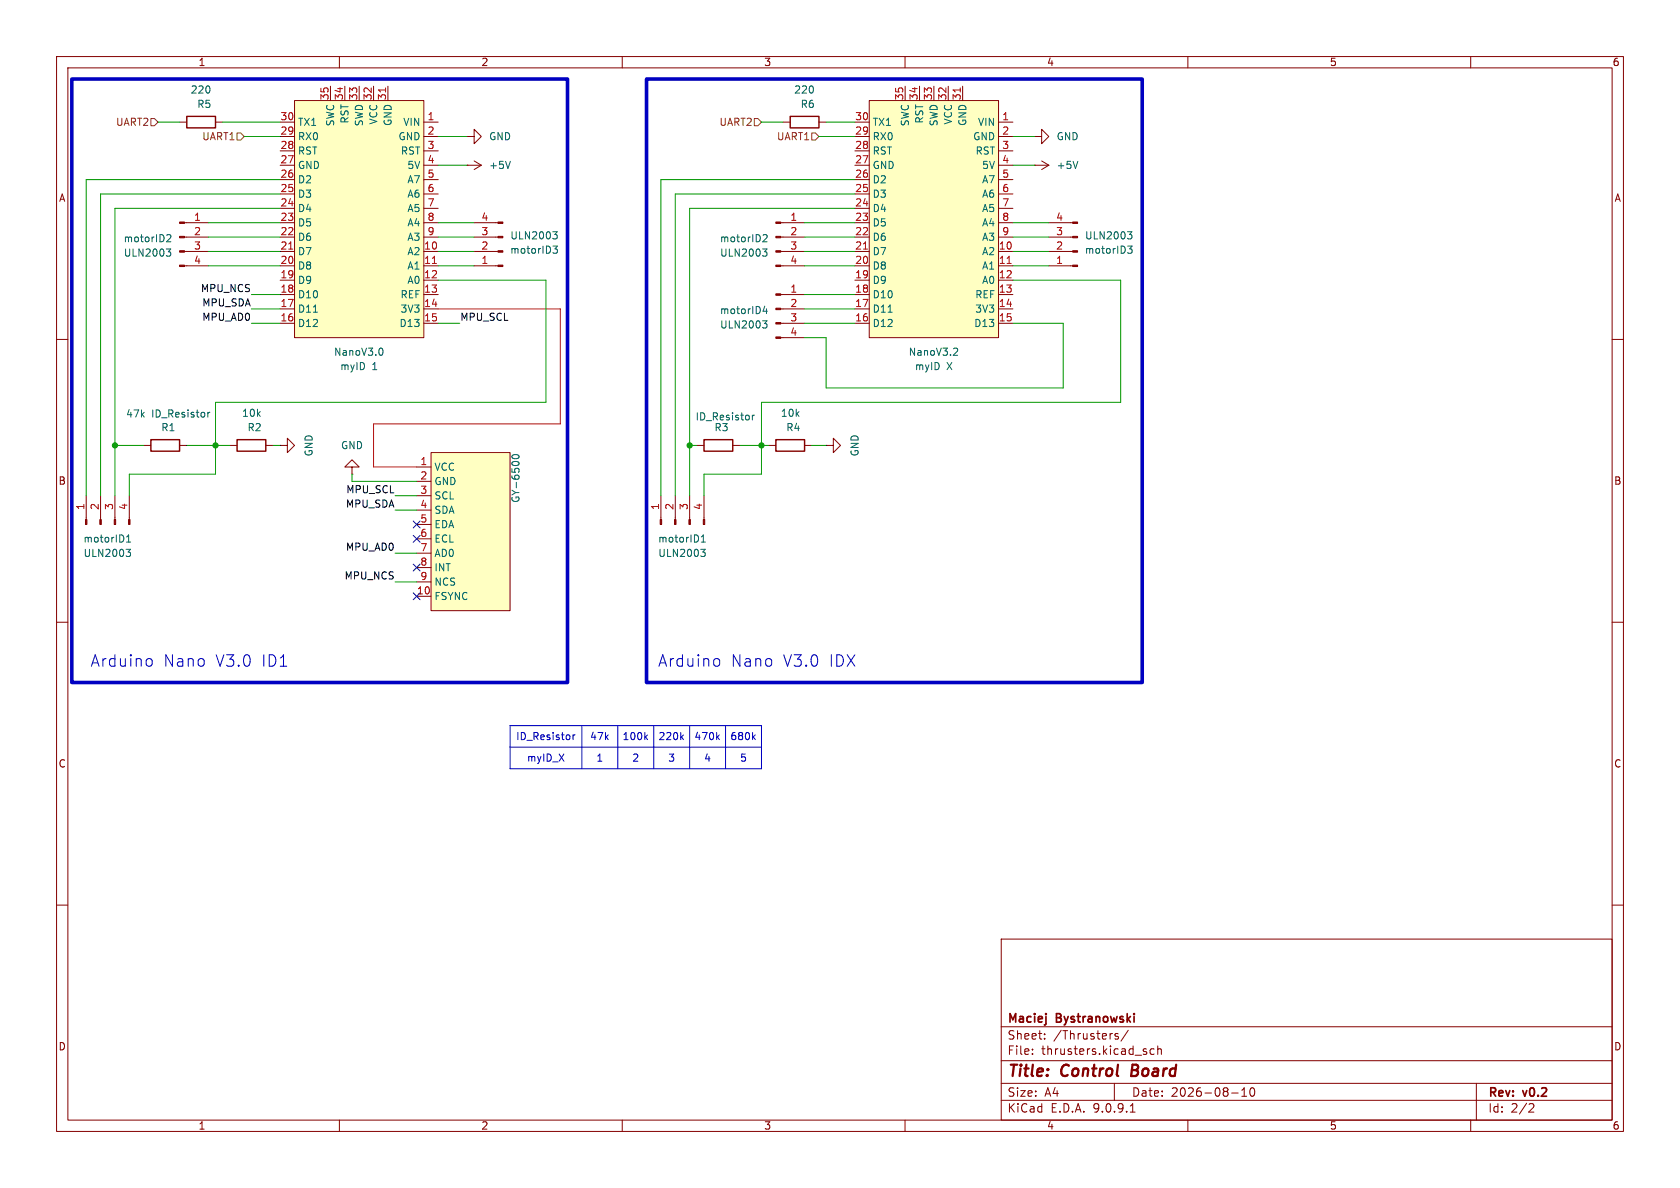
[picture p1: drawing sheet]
<svg xmlns="http://www.w3.org/2000/svg" width="297mm" height="210mm" viewBox="0 0 297 210" stroke-linecap="round" stroke-linejoin="round" font-family="sans-serif">
<g fill="none" stroke="#840000" stroke-width=".18">
<path d="M10 10h277v190h-277zM12 12h273v186h-273zM60 10v2M110 10v2M160 10v2M210 10v2M260 10v2M182.9 24.1h1.2v-1.2l1.3 1.2-1.3 1.3v-1.3M182.9 24.1h.1M10 60h2M285 60h2M10 110h2"/>
<path d="M285 110h2M10 160h2M177 166h108v32h-108zM285 160h2M60 198v2M110 198v2M160 198v2M177 194.5h108M177 191.5h108M177 187.5h108M177 181.5h108M182.5 186.3v.1"/>
<path d="M182.5 185.5v.1M184.7 183.6v.1M184.7 182.8v.1M197 191.5v3M197.7 182.8l-.4-.1-.2 .2 .1 .2 .5 .2v.3h-.6M199.5 182.1l-1.3 2M199.8 196.6h.9M200 195.5l.2-.4v1.5M202.7 186v.3M204 185.5l-.4-.1-.3 .3v.4l.2 .2h.5M204.7 185.5l.2-.1 .3 .1 .1 .9M204.7 184.9v1.5"/>
<path d="M210 198v2M217.7 193.2h1.2M219.5 193.8h.9M219.5 192.7l.5-.4v1.5M221.1 192.4l.2-.1a.81 .81 0 0 1 .6 .6 .81 .81 0 0 1-.3 .8l-.1 .1a.81 .81 0 0 1-.4-1.4zM260 198v2M261 191.5v6.5M270.5 195.1l.5 .1 .2 .3-1 1.1h1"/>
</g>
<path d="M200.2 188.2l-.2 2h.7" fill="none" stroke="#840000" stroke-width=".4"/>
<path d="M52.1 17.8h22.8v41.9h-22.8z" fill="#ffffc2"/>
<g fill="none" stroke="#840000" stroke-width=".18">
<path d="M52.1 17.8h22.8v41.9h-22.8zM58.4 15.2v2.6M61 15.2v2.6M63.5 15.2v2.6M66 15.2v2.6M68.6 15.2v2.6M32.6 39.4h4.2M49.5 21.6h2.6M49.5 24.1h2.6M49.5 26.7h2.6M49.5 29.2h2.6M49.5 31.8h2.6"/>
<path d="M49.5 34.3h2.6M49.5 36.8h2.6M49.5 39.4h2.6M74.9 21.6h2.6M74.9 24.1h2.6M74.9 26.7h2.6M74.9 29.2h2.6M74.9 31.8h2.6M74.9 34.3h2.6M74.9 36.8h2.6M74.9 39.4h2.6M82.5 29.2h.1"/>
<path d="M82.5 24.1h1.3v-1.2l1.3 1.2-1.3 1.3v-1.3M82.5 24.1h.1M82.5 29.2h2.6M83.8 28.4l1.3 .8M85.1 29.2l-1.3 .8M32.6 41.9h4.2M32.6 44.5h4.2M32.6 47h4.2M49.5 41.9h2.6M49.5 44.5h2.6M49.5 47h2.6M49.5 49.5h2.6"/>
<path d="M49.5 52.1h2.6M49.5 54.6h2.6M49.5 57.2h2.6M74.9 41.9h2.6M74.9 44.5h2.6M74.9 47h2.6M74.9 49.5h2.6M74.9 52.1h2.6M74.9 54.6h2.6M74.9 57.2h2.6M25.4 78.7h1.3M31.7 78.7h1.3"/>
<path d="M146 78.7h1.3v-1.2l1.3 1.2-1.3 1.3v-1.3M146 78.7h.1"/>
</g>
<path d="M68.2 15.5v.8M51 44h.8M76.4 46.6h.8" fill="none" stroke="#a90000" stroke-width=".18"/>
<path d="M90.2 28.5l-.4 1.3M29.4 44h.8l-.4 .5 .3 .1 .1 .4-.3 .3h-.3M29.5 41.5h.5l.2 .3-.8 .9h.8M55.4 55.2h.7M36.7 72.9v.8M37.1 72.9l-.4 .2M67.3 61.5a.68 .68 0 0 1 .4 .7 .68 .68 0 0 1-.4 .6" fill="none" stroke="#006464" stroke-width=".18"/>
<g fill="#840000" stroke="#840000" stroke-width=".18">
<path d="M31.7 39.2h.9v.3h-.9z"/>
<path d="M31.7 41.8h.9v.2h-.9z"/>
<path d="M31.7 44.3h.9v.3h-.9z"/>
<path d="M31.7 46.9h.9v.2h-.9z"/>
</g>
<path d="M26.7 77.7h5v2.1h-5z" fill="none" stroke="#840000" stroke-width=".25"/>
<path d="M153.7 17.8h22.8v41.9h-22.8z" fill="#ffffc2"/>
<g fill="none" stroke="#840000" stroke-width=".18">
<path d="M153.7 17.8h22.8v41.9h-22.8zM160 15.2v2.6M162.6 15.2v2.6M165.1 15.2v2.6M167.6 15.2v2.6M170.2 15.2v2.6M31.7 21.6h1.3M38.1 21.6h1.3M83.8 39.4h4.2M138 39.4h4.2M138.4 21.6h1.3M144.8 21.6h1.2"/>
<path d="M151.1 21.6h2.6M151.1 24.1h2.6M151.1 26.7h2.6M151.1 29.2h2.6M151.1 31.8h2.6M151.1 34.3h2.6M151.1 36.8h2.6M151.1 39.4h2.6M176.5 21.6h2.6M176.5 24.1h2.6M176.5 26.7h2.6M176.5 29.2h2.6"/>
<path d="M176.5 31.8h2.6M176.5 34.3h2.6M176.5 36.8h2.6M176.5 39.4h2.6M185.4 39.4h4.2M83.8 41.9h4.2M83.8 44.5h4.2M83.8 47h4.2M138 41.9h4.2M138 44.5h4.2M138 47h4.2M151.1 41.9h2.6"/>
<path d="M151.1 44.5h2.6M151.1 47h2.6M151.1 49.5h2.6M151.1 52.1h2.6M151.1 54.6h2.6M151.1 57.2h2.6M176.5 41.9h2.6M176.5 44.5h2.6M176.5 47h2.6M176.5 49.5h2.6M176.5 52.1h2.6M176.5 54.6h2.6"/>
<path d="M176.5 57.2h2.6M185.4 41.9h4.2M185.4 44.5h4.2M185.4 47h4.2M40.6 78.7h1.3M47 78.7h1.3M116.8 87.6v4.2M119.4 87.6v4.2M121.9 87.6v4.2M124.5 87.6v4.2"/>
</g>
<path d="M169.8 15.5v.8M152.6 44h.8M178 46.6h.8" fill="none" stroke="#a90000" stroke-width=".18"/>
<path d="M97.7 41h.8l-.4 .4 .3 .2 .1 .4-.2 .2h-.4M97.8 43.5h.7l-.4 .5 .4 .1v.6l-.2 .1-.5-.1M134.8 44h.8l-.4 .5 .3 .1 .1 .4-.2 .3h-.4M135 41.5h.4l.2 .3-.8 .9h.8M157 55.2h.7M199.3 41h.8l-.4 .4 .3 .2 .1 .4-.2 .2h-.4M199.4 43.5h.7l-.4 .5 .4 .1v.6l-.2 .1-.5-.1M168.8 61.5l.4 .1 .1 .3-.8 .9h.8M123.9 97.1h.8l-.5 .5 .4 .1 .1 .4-.3 .3h-.3M124 95.8h.7M124 94.9l.3-.3v1.2" fill="none" stroke="#006464" stroke-width=".18"/>
<g fill="#840000" stroke="#840000" stroke-width=".18">
<path d="M137.2 39.2h.8v.3h-.8z"/>
<path d="M137.2 41.8h.8v.2h-.8z"/>
<path d="M137.2 44.3h.8v.3h-.8z"/>
<path d="M137.2 46.9h.8v.2h-.8z"/>
<path d="M189.6 46.9h.9v.2h-.9z"/>
<path d="M189.6 44.3h.9v.3h-.9z"/>
<path d="M189.6 41.8h.9v.2h-.9z"/>
<path d="M189.6 39.2h.9v.3h-.9z"/>
<path d="M116.7 91.8h.3v.9h-.3z"/>
<path d="M119.3 91.8h.2v.9h-.2z"/>
<path d="M121.8 91.8h.2v.9h-.2z"/>
<path d="M124.3 91.8h.3v.9h-.3z"/>
<path d="M88 46.9h.9v.2h-.9z"/>
<path d="M88 44.3h.9v.3h-.9z"/>
<path d="M88 41.8h.9v.2h-.9z"/>
<path d="M88 39.2h.9v.3h-.9z"/>
</g>
<path d="M33 20.6h5.1v2h-5.1zM139.7 20.6h5.1v2h-5.1zM41.9 77.7h5.1v2.1h-5.1z" fill="none" stroke="#840000" stroke-width=".25"/>
<path d="M76.2 80h14v28h-14z" fill="#ffffc2"/>
<g fill="none" stroke="#840000" stroke-width=".18">
<path d="M182.9 29.2h.1M182.9 29.2h2.5M184.1 28.4l1.3 .8M185.4 29.2l-1.3 .8M138 52.1h4.2M138 54.6h4.2M138 57.2h4.2M138 59.7h4.2M49.5 78.7h1.3v-1.2l1.3 1.2-1.3 1.3v-1.3M49.5 78.7h.1M123.2 78.7h1.3M129.5 78.7h1.3"/>
<path d="M135.9 78.7h1.3M142.2 78.7h1.3M15.2 87.6v4.2M17.8 87.6v4.2M20.3 87.6v4.2M22.9 87.6v4.2M62.2 82.6h1.3l-1.3-1.3-1.2 1.3h1.2v1.2M62.2 83.8h.1M73.7 82.6h2.5M73.7 85.1h2.5M73.7 87.6h2.5M73.7 90.2h2.5"/>
<path d="M73.7 92.7h2.5M73.7 95.3h2.5M73.7 97.8h2.5M76.2 80h14v28h-14zM73.7 100.3h2.5M73.7 102.9h2.5M73.7 105.4h2.5"/>
</g>
<path d="M190.6 28.5l-.5 1.3M134.8 56.7h.8l-.4 .5 .3 .1 .1 .4-.2 .3h-.4M135.2 54.1l-.3 .9h.8M135.5 54.6v.8M133 73.4v.8M133.4 73.4l-.4 .2M22.3 97.1h.8l-.5 .5 .4 .1 .1 .4-.3 .3h-.3M22.4 95.8h.7M22.4 94.9l.3-.3v1.2M90.6 80.5a.69 .69 0 0 1 1.2 .3 .72 .72 0 0 1-1.3-.1z" fill="none" stroke="#006464" stroke-width=".18"/>
<path d="M124.5 77.7h5v2.1h-5zM137.2 77.7h5v2.1h-5z" fill="none" stroke="#840000" stroke-width=".25"/>
<g fill="#840000" stroke="#840000" stroke-width=".18">
<path d="M15.1 91.8h.3v.9h-.3z"/>
<path d="M17.7 91.8h.2v.9h-.2z"/>
<path d="M20.2 91.8h.2v.9h-.2z"/>
<path d="M22.7 91.8h.3v.9h-.3z"/>
<path d="M137.2 51.9h.8v.3h-.8z"/>
<path d="M137.2 54.5h.8v.2h-.8z"/>
<path d="M137.2 57h.8v.3h-.8z"/>
<path d="M137.2 59.6h.8v.2h-.8z"/>
</g>
<path d="M26.7 21h.6l.6 .6-.6 .6h-.6zM41.9 23.5h.6l.7 .6-.7 .7h-.6zM133.3 21h.7l.6 .6-.6 .6h-.7zM143.5 23.5h.6l.7 .6-.7 .7h-.6z" fill="none" stroke="#725600" stroke-width=".18"/>
<g fill="none" stroke="#0000c2" stroke-width=".18">
<path d="M26.5 116.4l.4 .4v.6l-.4 .4M126.8 116.4l.4 .4v.6l-.4 .4M90.2 132.1h44.4M90.2 128.3h44.4v7.6h-44.4zM101.3 129.9v.9M101.7 129.9l-.4 .2M102.9 128.3v7.6M109.2 128.3v7.6M114.1 130.3l.4 .5M114.5 129.9l-.5 .5M115.6 128.3v7.6M120.5 130.3l.3 .5"/>
<path d="M120.8 129.9l-.5 .5M121.9 128.3v7.6M126.8 130.3l.4 .5M127.2 129.9l-.5 .5M128.3 128.3v7.6M133.2 130.3l.3 .5M133.5 129.9l-.5 .5"/>
</g>
<g fill="none" stroke="#009600" stroke-width=".18">
<path d="M27.9 21.6h3.8M36.8 39.4h12.7M39.4 21.6h10.1M43.2 24.1h6.3M49.5 34.3h-31.7v53.3M49.5 36.8h-29.2v50.8M49.5 31.8h-34.3v55.8M77.5 29.2h5M77.5 24.1h5M77.5 39.4h6.3M134.6 21.6h3.8M142.2 39.4h8.9"/>
<path d="M144.8 24.1h6.3M146 21.6h5.1M151.1 34.3h-31.7v53.3M151.1 36.8h-29.2v50.8M151.1 31.8h-34.3v55.8M179.1 29.2h3.8M179.1 24.1h3.8M179.1 39.4h6.3M36.8 41.9h12.7M36.8 44.5h12.7M36.8 47h12.7M44.4 52.1h5.1"/>
<path d="M44.4 54.6h5.1M44.4 57.2h5.1M77.5 41.9h6.3M77.5 44.5h6.3M77.5 49.5h19v21.6h-58.4v12.7h-15.2v3.8M77.5 47h6.3M77.5 57.2h3.8M142.2 52.1h8.9M142.2 54.6h8.9M142.2 41.9h8.9M142.2 44.5h8.9M142.2 47h8.9"/>
<path d="M142.2 57.2h8.9M179.1 41.9h6.3M179.1 44.5h6.3M179.1 49.5h19v21.6h-63.5v12.7h-10.1v3.8M179.1 47h6.3M179.1 57.2h8.9v11.4h-42v-8.9h-3.8M20.3 78.7h5.1M33 78.7h7.6M48.3 78.7h1.2M121.9 78.7h1.3M130.8 78.7h5.1M143.5 78.7h2.5"/>
<path d="M62.2 83.8v1.3h11.5M69.8 87.6h3.9M69.8 90.2h3.9M69.8 97.8h3.9M69.8 102.9h3.9"/>
</g>
<path d="M77.5 54.6h21.6v20.3h-33.1v7.7h7.7" fill="none" stroke="#f00" stroke-width=".18"/>
<path d="M73.1 92.1l1.2 1.2M73.1 99.7l1.2 1.2M73.1 94.6l1.2 1.3M74.3 92.1l-1.2 1.2M74.3 99.7l-1.2 1.2M74.3 94.6l-1.2 1.3M73.1 104.8l1.2 1.2M74.3 104.8l-1.2 1.2" fill="none" stroke="#000084" stroke-width=".18"/>
<path d="M12.7 14h87.6v106.7h-87.6zM114.3 14h87.6v106.7h-87.6z" fill="none" stroke="#0000c2" stroke-width=".63"/>
<g fill="#009600" stroke="#009600" stroke-width=".18">
<circle cx="38.1" cy="78.7" r=".46"/>
<circle cx="20.3" cy="78.7" r=".46"/>
<circle cx="121.9" cy="78.7" r=".46"/>
<circle cx="134.6" cy="78.7" r=".46"/>
</g>
<g font-size="2.8" fill="#0000c2">
<text x="15.9" y="118.1">Arduino</text>
<text x="28.9" y="118.1">Nano</text>
<text x="38.1" y="118.1">V3.0</text>
<text x="46.3" y="118.1">ID1</text>
<text x="116.3" y="118.1">Arduino</text>
<text x="129.2" y="118.1">Nano</text>
<text x="138.4" y="118.1">V3.0</text>
<text x="146.6" y="118.1">IDX</text>
</g>
<g font-size="2.8" fill="#840000">
<text x="178" y="190.9">Title:</text>
<text x="187.7" y="190.9">Control</text>
<text x="200.8" y="190.9">Board</text>
</g>
<g font-size="2.1" fill="#840000">
<text x="178" y="184">Sheet:</text>
<text x="178" y="181.2">Maciej</text>
<text x="186.2" y="184">/Thrusters/</text>
<text x="186.8" y="181.2">Bystranowski</text>
<text x="178" y="186.7">File:</text>
<text x="184.1" y="186.7">thrusters.kicad_sch</text>
<text x="178" y="196.9">KiCad</text>
<text x="178" y="194.1">Size:</text>
<text x="184.7" y="194.1">A4</text>
<text x="185.7" y="196.9">E.D.A.</text>
<text x="193.3" y="196.9">9.0.9.1</text>
<text x="200" y="194.1">Date:</text>
<text x="207" y="194.1">2026-08-10</text>
<text x="263" y="194.3">Rev:</text>
<text x="263" y="196.9">Id:</text>
<text x="267.1" y="196.9">2/2</text>
<text x="269.4" y="194.3">v0.2</text>
</g>
<g font-size="1.8" fill="#840000">
<text x="35" y="11.9">1</text>
<text x="85" y="11.9">2</text>
<text x="135" y="11.9">3</text>
<text x="185" y="11.9">4</text>
<text x="235" y="11.9">5</text>
<text x="285" y="11.9">6</text>
<text x="10.3" y="35.9">A</text>
<text x="285.3" y="35.9">A</text>
<text x="10.3" y="85.9">B</text>
<text x="285.3" y="85.9">B</text>
<text x="10.3" y="135.9">C</text>
<text x="285.3" y="135.9">C</text>
<text x="10.3" y="185.9">D</text>
<text x="285.3" y="185.9">D</text>
<text x="35" y="199.9">1</text>
<text x="85" y="199.9">2</text>
<text x="135" y="199.9">3</text>
<text x="185" y="199.9">4</text>
<text x="235" y="199.9">5</text>
<text x="285" y="199.9">6</text>
</g>
<g font-size="1.8" fill="#006464">
<text x="33.6" y="16.7">220</text>
<text x="140.3" y="16.7">220</text>
<text x="34.8" y="19.3">R5</text>
<text x="52.6" y="22.5">TX1</text>
<text x="59.3" y="22.4" transform="rotate(-90 59.3 22.4)">SWC</text>
<text x="61.8" y="21.9" transform="rotate(-90 61.8 21.9)">RST</text>
<text x="64.4" y="22.4" transform="rotate(-90 64.4 22.4)">SWD</text>
<text x="66.9" y="22.1" transform="rotate(-90 66.9 22.1)">VCC</text>
<text x="69.4" y="22.4" transform="rotate(-90 69.4 22.4)">GND</text>
<text x="71.2" y="22.5">VIN</text>
<text x="141.5" y="19.3">R6</text>
<text x="154.2" y="22.5">TX1</text>
<text x="160.9" y="22.4" transform="rotate(-90 160.9 22.4)">SWC</text>
<text x="163.4" y="21.9" transform="rotate(-90 163.4 21.9)">RST</text>
<text x="166" y="22.4" transform="rotate(-90 166 22.4)">SWD</text>
<text x="168.5" y="22.1" transform="rotate(-90 168.5 22.1)">VCC</text>
<text x="171" y="22.4" transform="rotate(-90 171 22.4)">GND</text>
<text x="172.8" y="22.5">VIN</text>
<text x="52.6" y="25">RX0</text>
<text x="52.6" y="27.5">RST</text>
<text x="70.3" y="25">GND</text>
<text x="70.8" y="27.5">RST</text>
<text x="86.4" y="25">GND</text>
<text x="154.2" y="25">RX0</text>
<text x="154.2" y="27.5">RST</text>
<text x="171.9" y="25">GND</text>
<text x="172.4" y="27.5">RST</text>
<text x="186.7" y="25">GND</text>
<text x="52.6" y="30.1">GND</text>
<text x="52.6" y="32.6">D2</text>
<text x="52.6" y="35.2">D3</text>
<text x="71.9" y="30.1">5V</text>
<text x="71.9" y="32.6">A7</text>
<text x="71.9" y="35.2">A6</text>
<text x="86.4" y="30.1">+5V</text>
<text x="154.2" y="30.1">GND</text>
<text x="154.2" y="32.6">D2</text>
<text x="154.2" y="35.2">D3</text>
<text x="173.5" y="30.1">5V</text>
<text x="173.5" y="32.6">A7</text>
<text x="173.5" y="35.2">A6</text>
<text x="186.7" y="30.1">+5V</text>
<text x="52.6" y="37.7">D4</text>
<text x="52.6" y="40.2">D5</text>
<text x="71.9" y="37.7">A5</text>
<text x="71.9" y="40.2">A4</text>
<text x="154.2" y="37.7">D4</text>
<text x="154.2" y="40.2">D5</text>
<text x="173.5" y="37.7">A5</text>
<text x="173.5" y="40.2">A4</text>
<text x="21.8" y="43">motorID2</text>
<text x="21.8" y="45.6">ULN2003</text>
<text x="52.6" y="42.8">D6</text>
<text x="52.6" y="45.3">D7</text>
<text x="52.6" y="47.9">D8</text>
<text x="71.9" y="42.8">A3</text>
<text x="71.9" y="45.3">A2</text>
<text x="71.9" y="47.9">A1</text>
<text x="90.1" y="45.1">motorID3</text>
<text x="90.1" y="42.5">ULN2003</text>
<text x="127.2" y="43">motorID2</text>
<text x="127.2" y="45.6">ULN2003</text>
<text x="154.2" y="42.8">D6</text>
<text x="154.2" y="45.3">D7</text>
<text x="154.2" y="47.9">D8</text>
<text x="173.5" y="42.8">A3</text>
<text x="173.5" y="45.3">A2</text>
<text x="173.5" y="47.9">A1</text>
<text x="191.7" y="45.1">motorID3</text>
<text x="191.7" y="42.5">ULN2003</text>
<text x="52.6" y="50.4">D9</text>
<text x="52.6" y="52.9">D10</text>
<text x="70.7" y="52.9">REF</text>
<text x="71.9" y="50.4">A0</text>
<text x="154.2" y="50.4">D9</text>
<text x="154.2" y="52.9">D10</text>
<text x="172.3" y="52.9">REF</text>
<text x="173.5" y="50.4">A0</text>
<text x="52.6" y="55.5">D11</text>
<text x="52.6" y="58">D12</text>
<text x="70.5" y="58">D13</text>
<text x="70.7" y="55.5">3V3</text>
<text x="127.2" y="55.7">motorID4</text>
<text x="127.2" y="58.3">ULN2003</text>
<text x="154.2" y="55.5">D11</text>
<text x="154.2" y="58">D12</text>
<text x="172.1" y="58">D13</text>
<text x="172.3" y="55.5">3V3</text>
<text x="59" y="63.1">NanoV3.0</text>
<text x="60" y="65.6">myID</text>
<text x="65.7" y="65.6">1</text>
<text x="160.6" y="63.1">NanoV3.2</text>
<text x="161.6" y="65.6">myID</text>
<text x="167.3" y="65.6">X</text>
<text x="22.2" y="74">47k</text>
<text x="26.8" y="74">ID_Resistor</text>
<text x="28.4" y="76.4">R1</text>
<text x="42.7" y="73.9">10k</text>
<text x="43.7" y="76.4">R2</text>
<text x="122.9" y="74.5">ID_Resistor</text>
<text x="126.2" y="76.4">R3</text>
<text x="137.9" y="73.9">10k</text>
<text x="138.9" y="76.4">R4</text>
<text x="55.5" y="80.8" transform="rotate(-90 55.5 80.8)">GND</text>
<text x="60.2" y="79.6">GND</text>
<text x="76.7" y="83.4">VCC</text>
<text x="152" y="80.8" transform="rotate(-90 152 80.8)">GND</text>
<text x="76.7" y="86">GND</text>
<text x="76.7" y="88.5">SCL</text>
<text x="92" y="89" transform="rotate(-90 92 89)">GY-6500</text>
<text x="76.7" y="91">SDA</text>
<text x="76.7" y="93.6">EDA</text>
<text x="14.7" y="96.1">motorID1</text>
<text x="14.7" y="98.7">ULN2003</text>
<text x="76.7" y="96.1">ECL</text>
<text x="76.7" y="98.7">AD0</text>
<text x="76.7" y="101.2">INT</text>
<text x="116.3" y="96.1">motorID1</text>
<text x="116.3" y="98.7">ULN2003</text>
<text x="76.7" y="103.7">NCS</text>
<text x="76.7" y="106.3">FSYNC</text>
</g>
<g font-size="1.8" fill="#a90000">
<text x="58.2" y="17.8" transform="rotate(-90 58.2 17.8)">35</text>
<text x="60.7" y="17.8" transform="rotate(-90 60.7 17.8)">34</text>
<text x="63.2" y="17.8" transform="rotate(-90 63.2 17.8)">33</text>
<text x="65.8" y="17.8" transform="rotate(-90 65.8 17.8)">32</text>
<text x="68.3" y="17.8" transform="rotate(-90 68.3 17.8)">31</text>
<text x="159.8" y="17.8" transform="rotate(-90 159.8 17.8)">35</text>
<text x="162.3" y="17.8" transform="rotate(-90 162.3 17.8)">34</text>
<text x="164.8" y="17.8" transform="rotate(-90 164.8 17.8)">33</text>
<text x="167.4" y="17.8" transform="rotate(-90 167.4 17.8)">32</text>
<text x="169.9" y="17.8" transform="rotate(-90 169.9 17.8)">31</text>
<text x="49.5" y="21.3">30</text>
<text x="49.5" y="23.9">29</text>
<text x="75.5" y="21.3">1</text>
<text x="75.5" y="23.9">2</text>
<text x="151.1" y="21.3">30</text>
<text x="151.1" y="23.9">29</text>
<text x="177.1" y="21.3">1</text>
<text x="177.1" y="23.9">2</text>
<text x="49.5" y="26.4">28</text>
<text x="49.5" y="29">27</text>
<text x="75.5" y="26.4">3</text>
<text x="75.5" y="29">4</text>
<text x="151.1" y="26.4">28</text>
<text x="151.1" y="29">27</text>
<text x="177.1" y="26.4">3</text>
<text x="177.1" y="29">4</text>
<text x="49.5" y="31.5">26</text>
<text x="49.5" y="34">25</text>
<text x="75.5" y="31.5">5</text>
<text x="75.5" y="34">6</text>
<text x="151.1" y="31.5">26</text>
<text x="151.1" y="34">25</text>
<text x="177.1" y="31.5">5</text>
<text x="177.1" y="34">6</text>
<text x="34.2" y="39.1">1</text>
<text x="34.2" y="41.7">2</text>
<text x="49.5" y="36.6">24</text>
<text x="49.5" y="39.1">23</text>
<text x="49.5" y="41.7">22</text>
<text x="75.5" y="36.6">7</text>
<text x="75.5" y="39.1">8</text>
<text x="75.5" y="41.7">9</text>
<text x="85" y="41.7">3</text>
<text x="85" y="39.1">4</text>
<text x="139.6" y="39.1">1</text>
<text x="139.6" y="41.7">2</text>
<text x="151.1" y="36.6">24</text>
<text x="151.1" y="39.1">23</text>
<text x="151.1" y="41.7">22</text>
<text x="177.1" y="36.6">7</text>
<text x="177.1" y="39.1">8</text>
<text x="177.1" y="41.7">9</text>
<text x="186.6" y="41.7">3</text>
<text x="186.6" y="39.1">4</text>
<text x="34.2" y="44.2">3</text>
<text x="34.2" y="46.7">4</text>
<text x="49.5" y="44.2">21</text>
<text x="49.5" y="46.7">20</text>
<text x="74.9" y="44.2">10</text>
<text x="74.9" y="46.7">11</text>
<text x="85" y="46.7">1</text>
<text x="85" y="44.2">2</text>
<text x="139.6" y="44.2">3</text>
<text x="139.6" y="46.7">4</text>
<text x="151.1" y="44.2">21</text>
<text x="151.1" y="46.7">20</text>
<text x="176.5" y="44.2">10</text>
<text x="176.5" y="46.7">11</text>
<text x="186.6" y="46.7">1</text>
<text x="186.6" y="44.2">2</text>
<text x="49.5" y="49.3">19</text>
<text x="49.5" y="51.8">18</text>
<text x="74.9" y="49.3">12</text>
<text x="74.9" y="51.8">13</text>
<text x="139.6" y="51.8">1</text>
<text x="151.1" y="49.3">19</text>
<text x="151.1" y="51.8">18</text>
<text x="176.5" y="49.3">12</text>
<text x="176.5" y="51.8">13</text>
<text x="49.5" y="54.4">17</text>
<text x="49.5" y="56.9">16</text>
<text x="74.9" y="54.4">14</text>
<text x="74.9" y="56.9">15</text>
<text x="139.6" y="54.4">2</text>
<text x="139.6" y="56.9">3</text>
<text x="139.6" y="59.4">4</text>
<text x="151.1" y="54.4">17</text>
<text x="151.1" y="56.9">16</text>
<text x="176.5" y="54.4">14</text>
<text x="176.5" y="56.9">15</text>
<text x="74.2" y="82.3">1</text>
<text x="74.2" y="84.8">2</text>
<text x="74.2" y="87.4">3</text>
<text x="74.2" y="89.9">4</text>
<text x="15" y="90.2" transform="rotate(-90 15 90.2)">1</text>
<text x="17.5" y="90.2" transform="rotate(-90 17.5 90.2)">2</text>
<text x="20.1" y="90.2" transform="rotate(-90 20.1 90.2)">3</text>
<text x="22.6" y="90.2" transform="rotate(-90 22.6 90.2)">4</text>
<text x="74.2" y="92.5">5</text>
<text x="74.2" y="95">6</text>
<text x="116.6" y="90.2" transform="rotate(-90 116.6 90.2)">1</text>
<text x="119.1" y="90.2" transform="rotate(-90 119.1 90.2)">2</text>
<text x="121.7" y="90.2" transform="rotate(-90 121.7 90.2)">3</text>
<text x="124.2" y="90.2" transform="rotate(-90 124.2 90.2)">4</text>
<text x="74.2" y="97.5">7</text>
<text x="74.2" y="100.1">8</text>
<text x="73.6" y="105.2">10</text>
<text x="74.2" y="102.6">9</text>
</g>
<g font-size="1.8" fill="#725600">
<text x="20.4" y="22.5">UART2</text>
<text x="127.1" y="22.5">UART2</text>
<text x="35.7" y="25">UART1</text>
<text x="137.3" y="25">UART1</text>
</g>
<g font-size="1.8" fill="#0f0f0f">
<text x="35.4" y="51.7">MPU_NCS</text>
<text x="35.7" y="54.3">MPU_SDA</text>
<text x="35.7" y="56.8">MPU_AD0</text>
<text x="81.3" y="56.8">MPU_SCL</text>
<text x="61.1" y="89.8">MPU_SDA</text>
<text x="61.1" y="87.3">MPU_SCL</text>
<text x="61.1" y="97.4">MPU_AD0</text>
<text x="60.8" y="102.5">MPU_NCS</text>
</g>
<g font-size="1.8" fill="#0000c2">
<text x="91.2" y="131">ID_Resistor</text>
<text x="104.2" y="131">47k</text>
<text x="110" y="131">100k</text>
<text x="116.3" y="131">220k</text>
<text x="122.7" y="131">470k</text>
<text x="129" y="131">680k</text>
<text x="93.1" y="134.8">myID_X</text>
<text x="105.3" y="134.8">1</text>
<text x="111.7" y="134.8">2</text>
<text x="118" y="134.8">3</text>
<text x="124.4" y="134.8">4</text>
<text x="130.7" y="134.8">5</text>
</g>
</svg>
